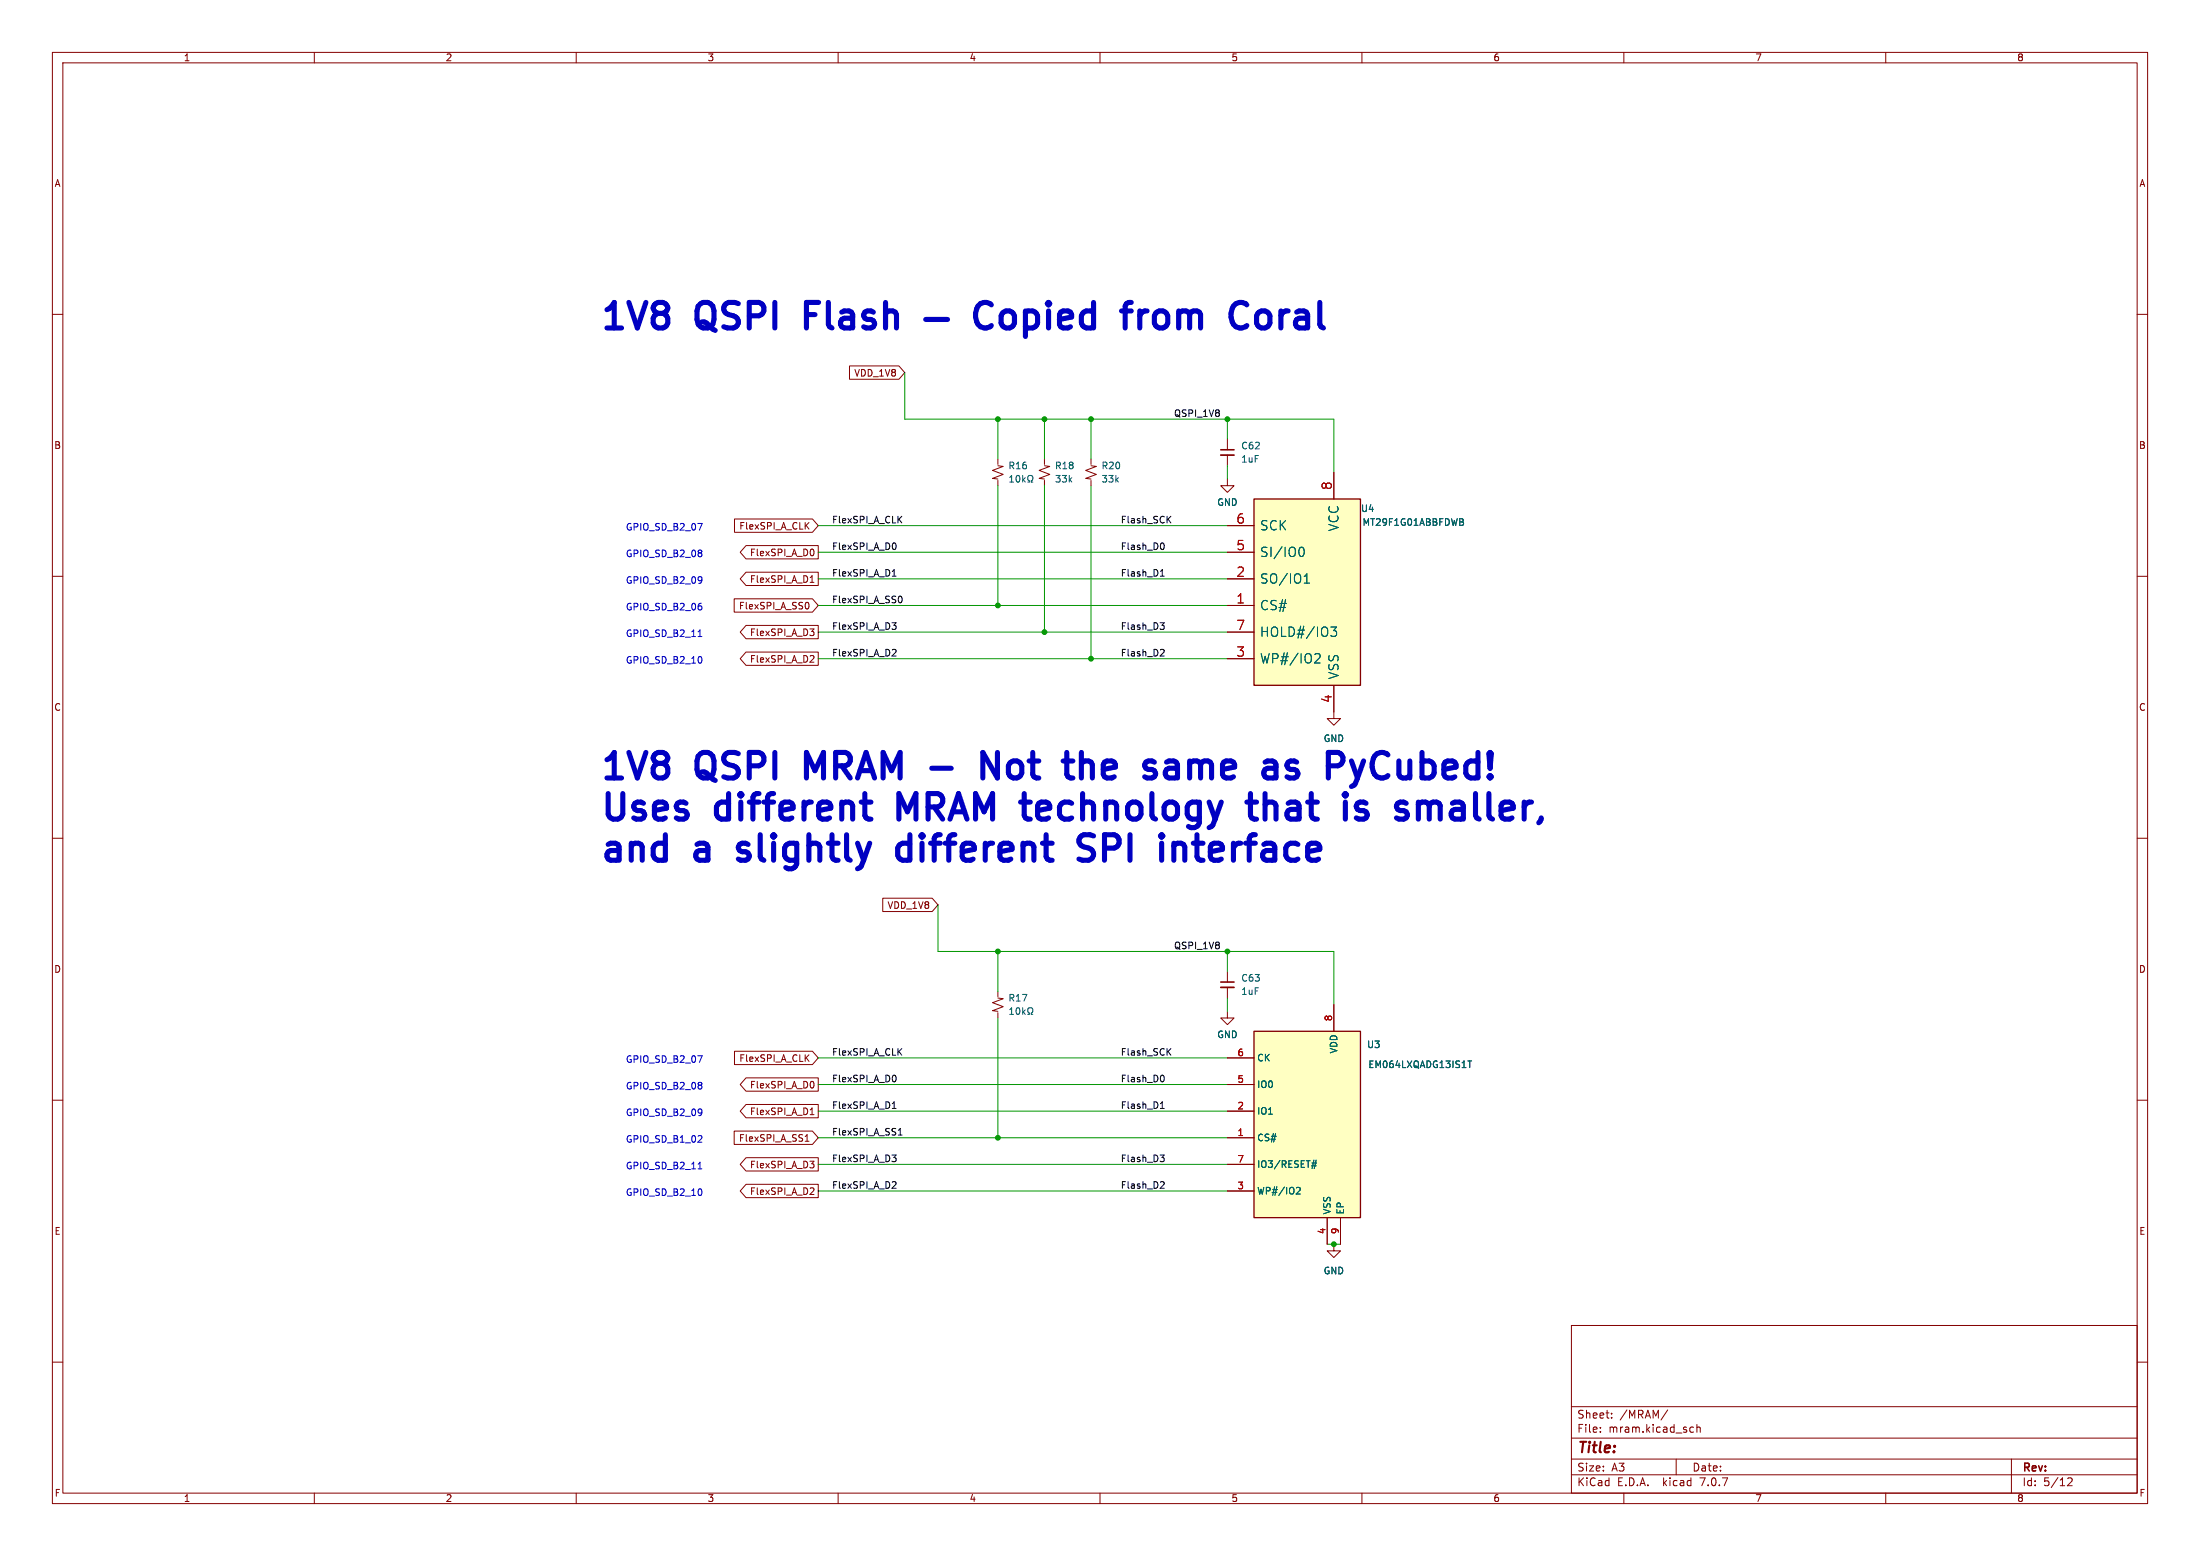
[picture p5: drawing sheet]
<svg xmlns="http://www.w3.org/2000/svg" width="420mm" height="297mm" viewBox="0 0 420 297" stroke-linecap="round" stroke-linejoin="round" font-family="sans-serif">
<g fill="none" stroke="#840000" stroke-width=".19">
<path d="M10 10h400v277h-400zM12 12h396v273h-396zM60 10v2M110 10v2M160 10v2M210 10v2M260 10v2M310 10v2M360 10v2M10 60h2M408 60h2M162.2 69.8h9.4l1.1 1.3-1.1 1.3h-9.4z"/>
<path d="M140.2 99.1h14.9l1.1 1.2-1.1 1.3h-14.9zM154.4 99.7l-.7 .8M190.5 88.9l1 .1-2 .8 2 .8-2 .7 1 .1M190.5 87.6v1M190.5 91.7v1M199.4 88.9l1 .1-2 .8 2 .8-2 .7 1 .1M199.4 87.6v1M199.4 91.7v1M208.3 88.9l1 .1-2 .8 2 .8-2 .7 1 .1M208.3 87.6v1M208.3 91.7v1M234.3 91.4v1.3h1.3l-1.3 1.3-1.3-1.3h1.3"/>
<path d="M234.3 83.8v2.1M234.3 86.9v2M254.6 90.2v5.1M10 110h2M140.2 114.3h14.9l1.1 1.3-1.1 1.2h-14.9zM142.4 104.1h13.8v2.6h-13.8l-1.1-1.3zM142.4 109.2h13.8v2.6h-13.8l-1.1-1.3zM142.4 119.4h13.8v2.5h-13.8l-1.1-1.2zM153.9 100.3l.5 .7M154.1 115a.79 .79 0 0 1 0 1.2M154.7 111.2h.7M154.9 110.1l.1-.2v1.3"/>
<path d="M155.2 104.9l.2 .4-.2 .7M234.3 115.6h5.1M234.3 110.5h5.1M234.3 105.4h5.1M234.3 100.3h5.1M408 110h2M142.4 124.5h13.8v2.5h-13.8l-1.1-1.3zM154.6 120.1h.8l-.4 .4M155.1 120.5l.3 .3v.3l-.3 .2M155.1 125.1l.3 .3-.1 .3-.7 .7h.8M234.3 125.7h5.1M234.3 120.7h5.1"/>
<path d="M254.6 130.8v6.4h1.3l-1.3 1.2-1.2-1.2h1.2M10 160h2M408 160h2M168.5 171.4h9.5l1.1 1.3-1.1 1.3h-9.5zM190.5 190.5l1 .1-2 .8 2 .8-2 .7 1 .1M190.5 189.2v1M190.5 193.3v1M234.3 193v1.3h1.3l-1.3 1.3-1.3-1.3h1.3M234.3 185.4v2.1M234.3 188.5v2M254.6 191.8v5.1M10 210h2"/>
<path d="M140.2 215.9h14.9l1.1 1.3-1.1 1.2h-14.9zM140.2 200.7h14.9l1.1 1.2-1.1 1.3h-14.9zM142.4 210.8h13.8v2.6h-13.8l-1.1-1.3zM142.4 205.7h13.8v2.6h-13.8l-1.1-1.3zM153.7 217.8h.7M153.8 216.9l.3-.3v1.2M153.9 201.9l.5 .7M154.4 201.3l-.7 .8M154.7 212.8h.7M154.9 211.7l.1-.2v1.3M155.2 206.5l.2 .4-.2 .7M234.3 217.2h5.1"/>
<path d="M234.3 212.1h5.1M234.3 207h5.1M234.3 201.9h5.1M408 210h2M142.4 226.1h13.8v2.5h-13.8l-1.1-1.3zM142.4 221h13.8v2.5h-13.8l-1.1-1.3zM154.6 221.7h.8l-.4 .4M155.1 226.7l.3 .3-.1 .3-.7 .7h.8M155.1 222.1l.3 .3v.3l-.3 .2M234.3 227.3h5.1M234.3 222.2h5.1M253.4 232.4v5.1"/>
<path d="M254.6 237.5v1.3h1.3l-1.3 1.2-1.2-1.2h1.2M255.9 232.4v5.1M10 260h2M300 253h108v32h-108zM408 260h2M300 278.5h108M300 274.5h108M300 268.5h108M305.5 273.2v.2M305.5 272.5v.1M307.7 270.5v.2M307.7 269.8v.1"/>
<path d="M318.4 269.1l-1.3 1.9M320 278.5v3M322.9 272.4l.4 .1M323.3 273.3l-.4 .1M323.9 272.5l.3-.1 .3 .1 .1 .9M323.9 271.9v1.5M384 278.5v6.5M60 285v2M110 285v2M160 285v2M210 285v2M260 285v2"/>
<path d="M300 281.5h108M310 285v2M360 285v2M394.7 282.2l.6-.1 .2 .1 .1 .3-.9 1.1h.9"/>
</g>
<g fill="none" stroke="#006464" stroke-width=".19">
<path d="M192.8 92h.7M192.8 91.1l.3-.4v1.3M194.1 90.9l.2-.2a.68 .68 0 0 1 .4 .7 .68 .68 0 0 1-.4 .6l-.3-.5zM195.2 90.7v1.3M195.4 91.5l.3 .5M195.7 91.2l-.5 .5M196.2 92h.3v-.2a.54 .54 0 0 1-.3-.8 .54 .54 0 0 1 .8-.2l.2 .6-.3 .4v.2h.3M201.6 90.7h.8l-.4 .5 .3 .2v.5l-.2 .1-.5-.1M202.8 90.7h.8l-.4 .5 .3 .2v.5l-.2 .1-.5-.1M204.1 90.7v1.3M204.2 91.5l.4 .5M204.6 91.2l-.5 .5"/>
<path d="M279.1 99.6l.3 .3-.1 .3-.1 .1M279.2 99.1l.1 .1-.1 .3M248.1 104.6l.5-.2a1.11 1.11 0 0 1 0 1.8l-.5-.1M249 111.3h1M249 110l.5-.5v1.8M254.1 119.7h1.1l-.6 .7 .5 .1v.8l-.3 .2h-.5l-.2-.2M251.1 124.9l.6-.1 .2 .1 .1 .4-.1 .2-1 1h1.1M192.8 192.7l.3-.4v1.3M192.8 193.6h.7M194.1 192.5l.2-.2a.68 .68 0 0 1 .4 .7 .68 .68 0 0 1-.4 .6l-.3-.5zM195.2 192.3v1.3M195.4 193.1l.3 .5"/>
<path d="M195.7 192.8l-.5 .5M196.2 193.6h.3v-.2a.54 .54 0 0 1-.3-.8 .54 .54 0 0 1 .8-.2l.2 .6-.3 .4v.2h.3M280.2 202.5h.7M280.6 202.5v1.3M247.6 226.7l.4-.1 .2 .4-.8 .9h.8M250.3 222.5h1M250.5 222h.9M250.8 221.4l-.3 1.7M251.3 221.4l-.4 1.7"/>
</g>
<g fill="#ffffc2" stroke="#ffffc2" stroke-width=".19">
<path d="M239.4 95.3h20.3v35.5h-20.3z"/>
<path d="M239.4 196.9h20.3v35.5h-20.3z"/>
</g>
<path d="M239.4 95.3h20.3v35.5h-20.3zM239.4 196.9h20.3v35.5h-20.3z" fill="none" stroke="#840000" stroke-width=".25"/>
<path d="M233 86.9h2.6M233 188.5h2.6" fill="none" stroke="#840000" stroke-width=".33"/>
<path d="M233 85.9h2.6M233 187.5h2.6" fill="none" stroke="#840000" stroke-width=".3"/>
<g fill="none" stroke="#0f0f0f" stroke-width=".19">
<path d="M171.6 99.1l.6 .7M172.2 98.5l-.8 .8M223 99.1l.5 .7M223.5 98.5l-.7 .8M170.3 118.9h.8l-.5 .5M170.3 110h.8M170.6 108.9l.1-.2v1.3M170.8 119.4l.3 .2v.3l-.3 .2M170.9 103.7l.2 .4-.2 .7M171.9 113.8a.79 .79 0 0 1 0 1.3M221.5 118.9h.8l-.5 .5 .4 .1 .1 .4-.3 .2h-.4M221.5 110h.8"/>
<path d="M221.6 109l.3-.3v1.3M222 103.6a.79 .79 0 0 1 0 1.3M170.8 123.9l.3 .3-.1 .3-.7 .7h.8M221.7 123.9l.4 .1 .2 .3-.8 .9h.8M170.3 211.6h.8M170.6 210.5l.1-.2v1.3M170.9 205.3l.2 .4-.2 .7M171.5 216.7h.7M171.6 215.7l.3-.3v1.3M171.6 200.7l.6 .7M172.2 200.1l-.8 .8M221.5 211.6h.8"/>
<path d="M221.6 210.6l.3-.3v1.3M222 205.2a.79 .79 0 0 1 0 1.3M223 200.7l.5 .7M223.5 200.1l-.7 .8M170.3 220.5h.8l-.5 .5M170.8 225.5l.3 .3-.1 .3-.7 .7h.8M170.8 221l.3 .2v.3l-.3 .2M221.5 220.5h.8l-.5 .5 .4 .1 .1 .4-.3 .2h-.4M221.7 225.5l.4 .1 .2 .3-.8 .9h.8"/>
</g>
<g fill="none" stroke="#0000c2" stroke-width=".19">
<path d="M133.2 99.9h.9l-.6 1.3M133.9 105.1l.1 .1-.1 .3M133.9 105.6l.1 .2-.1 .4M133.9 110.1l.1 .7-.2 .4M133.9 115.7l.1 .2-.1 .5M134 110.6l-.1 .2M133.3 121.5h.7M133.5 120.4l.1-.2v1.3M133.9 125.4l.1 .4-.1 .7M133.2 201.5h.9l-.6 1.3M133.9 206.7l.1 .1-.1 .3M133.9 207.2l.1 .2-.1 .4"/>
<path d="M133.9 211.7l.1 .7-.2 .4M133.9 216.8l.1 .2-.1 .3-.7 .7h.8M134 212.2l-.1 .2M133.3 223.1h.7M133.5 222l.1-.2v1.3M133.9 227l.1 .4-.1 .7"/>
</g>
<g fill="none" stroke="#0000c2" stroke-width=".98">
<path d="M156.3 57.7h-2.3v4.9M189.3 58.2a1.69 1.69 0 0 0-2.8 .7 3.1 3.1 0 0 0 .7 3.5 1.71 1.71 0 0 0 2.1-.3M191.3 59.8a1.32 1.32 0 0 1 1.3-.5 1.32 1.32 0 0 1 1.1 1v1.4a1.32 1.32 0 0 1-1.3 .9 1.32 1.32 0 0 1-1.3-.9v-1.4zM195.8 59.6l.4-.2h1l.6 .4 .3 .5v1.4l-.5 .7-.4 .2h-1l-.4-.2M195.8 59.4v4.8M200.2 57.7v.5M200.2 59.4v3.2M200.2 57.7l-.3 .3 .3 .2M200.2 57.7l.2 .3-.2 .2M208.8 57.7v4.9M208.8 59.6l-.5-.2h-.9l-.5 .2-.5 .7v1.4l.5 .7 .5 .2h.9l.5-.2M214.1 59.4h1.9"/>
<path d="M216 57.7h-.5l-.5 .3-.2 .4v4.2M217.6 59.4v3.2M219 59.4a1.24 1.24 0 0 0-1.4 .9M220.6 59.8l-.2 .5v1.4l.2 .4M240.1 59.8a1.32 1.32 0 0 1 1.3-.5 1.32 1.32 0 0 1 1 1v1.4a1.32 1.32 0 0 1-1.2 .9 1.32 1.32 0 0 1-1.3-.9v-1.4zM154 60h1.6M176.7 61h4.2M202.3 61l2.3-.5v-.5l-.3-.4-.4-.2h-.9l-.5 .2-.2 .4v1.9l.2 .5 .5 .2h.9l.4-.2M155.6 147.1l-1.6-3.5v4.9M173.2 155l-1.6-3.5v4.9M190.4 143.6v4.9l-2.8-4.9v4.9M207.1 145.2h.7l.5 .3 .2 .4v2.6"/>
<path d="M223.2 145.2h.9l.5 .3 .2 .4v2.6M224.8 148.3l-.5 .2h-1.1M224.8 146.4l-.5 .2h-1.1M238 153.1h1.9M238.7 151.5v4.2l.3 .4 .4 .3h.5M241.5 151.5v4.9M242.9 153.1h-.7l-.7 .5M259.2 153.3l.4-.2h.7l.5 .2M259.2 154.5l.4 .2h.7l.5 .3 .2 .7-.2 .4-.5 .3h-.9l-.5-.3M262.9 143.9a1.71 1.71 0 0 1 2.1 .2M265 148a1.71 1.71 0 0 1-2.1 .3M272.2 153.1l.4 .2 .3 .5"/>
<path d="M272.9 153.8v2.6M274.7 153.3l-.5-.2h-.6l-.5 .2-.2 .5M141 164l.4 .2M141.2 161.2l-.2 .4 .2 .7M173.7 161.2l-.5-.2h-.9l-.7 .4-.2 .5v1.4l.4 .7 .5 .2h.9l.5-.2M206 160.7a1.78 1.78 0 0 0 1.8 1.2 1.18 1.18 0 0 1 1 1.1 1.18 1.18 0 0 1-1 1.2h-1.1l-.7-.2M224.8 161h.7l.4 .2 .3 .4v2.6M227.8 161h1.9"/>
</g>
<g fill="none" stroke="#009600" stroke-width=".19">
<path d="M172.7 71.1v8.9h81.9v10.2M190.5 80v7.6M190.5 92.7v22.9M199.4 80v7.6M199.4 92.7v28M208.3 80v7.6M208.3 92.7v33M234.3 80v3.8M234.3 88.9v2.5M156.2 115.6h78.1M156.2 100.3h78.1M156.2 110.5h78.1"/>
<path d="M156.2 105.4h78.1M156.2 120.7h78.1M156.2 125.7h78.1M179.1 172.7v8.9h75.5v10.2M190.5 181.6v7.6M190.5 194.3v22.9M234.3 181.6v3.8M234.3 190.5v2.5M156.2 212.1h78.1M156.2 201.9h78.1M156.2 217.2h78.1M156.2 207h78.1"/>
<path d="M156.2 222.2h78.1M156.2 227.3h78.1M253.4 237.5h2.5"/>
</g>
<g fill="#009600" stroke="#009600" stroke-width=".19">
<circle cx="190.5" cy="181.6" r=".46"/>
<circle cx="234.3" cy="181.6" r=".46"/>
<circle cx="254.6" cy="237.5" r=".46"/>
<circle cx="234.3" cy="80" r=".46"/>
<circle cx="208.3" cy="80" r=".46"/>
<circle cx="199.4" cy="80" r=".46"/>
<circle cx="190.5" cy="80" r=".46"/>
<circle cx="190.5" cy="115.6" r=".46"/>
<circle cx="208.3" cy="125.7" r=".46"/>
<circle cx="199.4" cy="120.7" r=".46"/>
<circle cx="190.5" cy="217.2" r=".46"/>
</g>
<g font-size="6.8" fill="#0000c2">
<text x="114.3" y="63.3">1V8</text>
<text x="133.4" y="63.3">QSPI</text>
<text x="156.1" y="63.3">Flash</text>
<text x="222.8" y="63.3">from</text>
<text x="245.1" y="63.3">Coral</text>
<text x="114.3" y="149.1">1V8</text>
<text x="133.4" y="149.1">QSPI</text>
<text x="156.1" y="149.1">MRAM -</text>
<text x="193.6" y="149.1">Not</text>
<text x="211.6" y="149.1">the</text>
<text x="228.6" y="149.1">same</text>
<text x="253.4" y="149.1">as</text>
<text x="267.4" y="149.1">PyCubed!</text>
<text x="114.3" y="157">Uses</text>
<text x="137.2" y="157">different</text>
<text x="173.7" y="157">MRAM technology</text>
<text x="244.7" y="157">that</text>
<text x="264.8" y="157">is</text>
<text x="276.7" y="157">smaller,</text>
<text x="114.3" y="164.9">and</text>
<text x="133.2" y="164.9">a</text>
<text x="143.3" y="164.9">slightly</text>
<text x="175.7" y="164.9">different</text>
<text x="212.2" y="164.9">SPI</text>
<text x="229.7" y="164.9">interface</text>
</g>
<text font-size="2.8" fill="#840000" x="301" y="277.9">Title:</text>
<g font-size="2.5" fill="#a90000">
<text x="254.4" y="93.6" transform="rotate(-90 254.4 93.6)">8</text>
<text x="236" y="100.1">6</text>
<text x="236" y="105.2">5</text>
<text x="236" y="110.2">2</text>
<text x="236" y="115.3">1</text>
<text x="236" y="125.5">3</text>
<text x="236" y="120.4">7</text>
<text x="254.4" y="134.2" transform="rotate(-90 254.4 134.2)">4</text>
</g>
<g font-size="2.5" fill="#006464">
<text x="240.4" y="101.4">SCK</text>
<text x="255.8" y="101.4" transform="rotate(-90 255.8 101.4)">VCC</text>
<text x="240.4" y="106.5">SI/IO0</text>
<text x="240.4" y="111.6">SO/IO1</text>
<text x="240.4" y="116.7">CS#</text>
<text x="240.4" y="121.8">HOLD#/IO3</text>
<text x="240.4" y="126.8">WP#/IO2</text>
<text x="255.8" y="129.8" transform="rotate(-90 255.8 129.8)">VSS</text>
</g>
<g font-size="2.1" fill="#840000">
<text x="301" y="273.7">File:</text>
<text x="301" y="271">Sheet:</text>
<text x="307.1" y="273.7">mram.kicad_sch</text>
<text x="309.2" y="271">/MRAM/</text>
<text x="301" y="281.1">Size:</text>
<text x="307.6" y="281.1">A3</text>
<text x="323" y="281.1">Date:</text>
<text x="386" y="281.3">Rev:</text>
<text x="301" y="283.9">KiCad</text>
<text x="308.7" y="283.9">E.D.A.</text>
<text x="317.6" y="283.9">kicad</text>
<text x="324.8" y="283.9">7.0.7</text>
<text x="386" y="283.9">Id:</text>
<text x="390.1" y="283.9">5/12</text>
</g>
<g font-size="1.8" fill="#840000">
<text x="35" y="11.9">1</text>
<text x="85" y="11.9">2</text>
<text x="135" y="11.9">3</text>
<text x="185" y="11.9">4</text>
<text x="235" y="11.9">5</text>
<text x="285" y="11.9">6</text>
<text x="335" y="11.9">7</text>
<text x="385" y="11.9">8</text>
<text x="10.3" y="35.9">A</text>
<text x="408.3" y="35.9">A</text>
<text x="163" y="72.1">VDD_1V8</text>
<text x="10.3" y="85.9">B</text>
<text x="408.2" y="85.9">B</text>
<text x="141" y="101.3">FlexSPI_A_CLK</text>
<text x="143.1" y="106.4">FlexSPI_A_D0</text>
<text x="143.1" y="111.4">FlexSPI_A_D1</text>
<text x="141" y="116.5">FlexSPI_A_SS0</text>
<text x="143.1" y="121.6">FlexSPI_A_D3</text>
<text x="143.1" y="126.7">FlexSPI_A_D2</text>
<text x="10.3" y="135.9">C</text>
<text x="408.2" y="135.9">C</text>
<text x="169.3" y="173.7">VDD_1V8</text>
<text x="10.3" y="185.9">D</text>
<text x="408.2" y="185.9">D</text>
<text x="141" y="202.9">FlexSPI_A_CLK</text>
<text x="143.1" y="208">FlexSPI_A_D0</text>
<text x="143.1" y="213">FlexSPI_A_D1</text>
<text x="141" y="218.1">FlexSPI_A_SS1</text>
<text x="143.1" y="223.2">FlexSPI_A_D3</text>
<text x="143.1" y="228.3">FlexSPI_A_D2</text>
<text x="10.3" y="235.9">E</text>
<text x="408.3" y="235.9">E</text>
<text x="10.3" y="285.9">F</text>
<text x="35" y="286.9">1</text>
<text x="85" y="286.9">2</text>
<text x="135" y="286.9">3</text>
<text x="185" y="286.9">4</text>
<text x="235" y="286.9">5</text>
<text x="285" y="286.9">6</text>
<text x="335" y="286.9">7</text>
<text x="385" y="286.9">8</text>
<text x="408.3" y="285.9">F</text>
</g>
<g font-size="1.8" fill="#0f0f0f">
<text x="224" y="79.7">QSPI_1V8</text>
<text x="158.7" y="100">FlexSPI_A_CLK</text>
<text x="213.9" y="100">Flash_SCK</text>
<text x="158.7" y="105.1">FlexSPI_A_D0</text>
<text x="213.9" y="105.1">Flash_D0</text>
<text x="158.7" y="110.1">FlexSPI_A_D1</text>
<text x="213.9" y="110.1">Flash_D1</text>
<text x="158.7" y="115.2">FlexSPI_A_SS0</text>
<text x="158.7" y="125.4">FlexSPI_A_D2</text>
<text x="158.7" y="120.3">FlexSPI_A_D3</text>
<text x="213.9" y="120.3">Flash_D3</text>
<text x="213.9" y="125.4">Flash_D2</text>
<text x="224" y="181.3">QSPI_1V8</text>
<text x="158.7" y="201.6">FlexSPI_A_CLK</text>
<text x="213.9" y="201.6">Flash_SCK</text>
<text x="158.7" y="206.7">FlexSPI_A_D0</text>
<text x="213.9" y="206.7">Flash_D0</text>
<text x="158.7" y="211.7">FlexSPI_A_D1</text>
<text x="213.9" y="211.7">Flash_D1</text>
<text x="158.7" y="221.9">FlexSPI_A_D3</text>
<text x="158.7" y="216.8">FlexSPI_A_SS1</text>
<text x="213.9" y="221.9">Flash_D3</text>
<text x="158.7" y="227">FlexSPI_A_D2</text>
<text x="213.9" y="227">Flash_D2</text>
</g>
<g font-size="1.8" fill="#006464">
<text x="192.4" y="89.8">R16</text>
<text x="201.3" y="89.8">R18</text>
<text x="210.2" y="89.8">R20</text>
<text x="236.9" y="88.5">1uF</text>
<text x="236.9" y="86">C62</text>
<text x="210.2" y="92.3">33k</text>
<text x="232.3" y="96.7">GND</text>
<text x="259.7" y="97.9">U4</text>
<text x="260" y="100.6">MT29F1G01ABBFDWB</text>
<text x="252.6" y="141.8">GND</text>
<text x="192.4" y="191.4">R17</text>
<text x="236.9" y="190.1">1uF</text>
<text x="236.9" y="187.6">C63</text>
<text x="232.3" y="198.3">GND</text>
<text x="239.9" y="202.8">CK</text>
<text x="255.5" y="201.2" transform="rotate(-90 255.5 201.2)">VDD</text>
<text x="260.9" y="200.3">U3</text>
<text x="239.9" y="207.9">IO0</text>
<text x="261.1" y="204.1">EM064LXQADG13IS1T</text>
<text x="239.9" y="213">IO1</text>
<text x="239.9" y="218">CS#</text>
<text x="239.9" y="223.1">IO3/RESET#</text>
<text x="239.9" y="228.2">WP#/IO2</text>
<text x="254.2" y="231.9" transform="rotate(-90 254.2 231.9)">VSS</text>
<text x="256.8" y="231.9" transform="rotate(-90 256.8 231.9)">EP</text>
<text x="252.6" y="243.4">GND</text>
</g>
<g font-size="1.8" fill="#0000c2">
<text x="119.4" y="101.4">GPIO_SD_B2_07</text>
<text x="119.4" y="106.4">GPIO_SD_B2_08</text>
<text x="119.4" y="111.5">GPIO_SD_B2_09</text>
<text x="119.4" y="116.6">GPIO_SD_B2_06</text>
<text x="119.4" y="121.7">GPIO_SD_B2_11</text>
<text x="119.4" y="126.8">GPIO_SD_B2_10</text>
<text x="119.4" y="203">GPIO_SD_B2_07</text>
<text x="119.4" y="208">GPIO_SD_B2_08</text>
<text x="119.4" y="213.1">GPIO_SD_B2_09</text>
<text x="119.4" y="218.2">GPIO_SD_B1_02</text>
<text x="119.4" y="223.3">GPIO_SD_B2_11</text>
<text x="119.4" y="228.4">GPIO_SD_B2_10</text>
</g>
<g font-size="1.8" fill="#a90000">
<text x="254.4" y="195" transform="rotate(-90 254.4 195)">8</text>
<text x="236.1" y="201.7">6</text>
<text x="236.1" y="206.8">5</text>
<text x="236.1" y="211.8">2</text>
<text x="236.1" y="216.9">1</text>
<text x="236.1" y="222">7</text>
<text x="236.1" y="227.1">3</text>
<text x="253.1" y="235.7" transform="rotate(-90 253.1 235.7)">4</text>
<text x="255.7" y="235.7" transform="rotate(-90 255.7 235.7)">9</text>
</g>
</svg>
